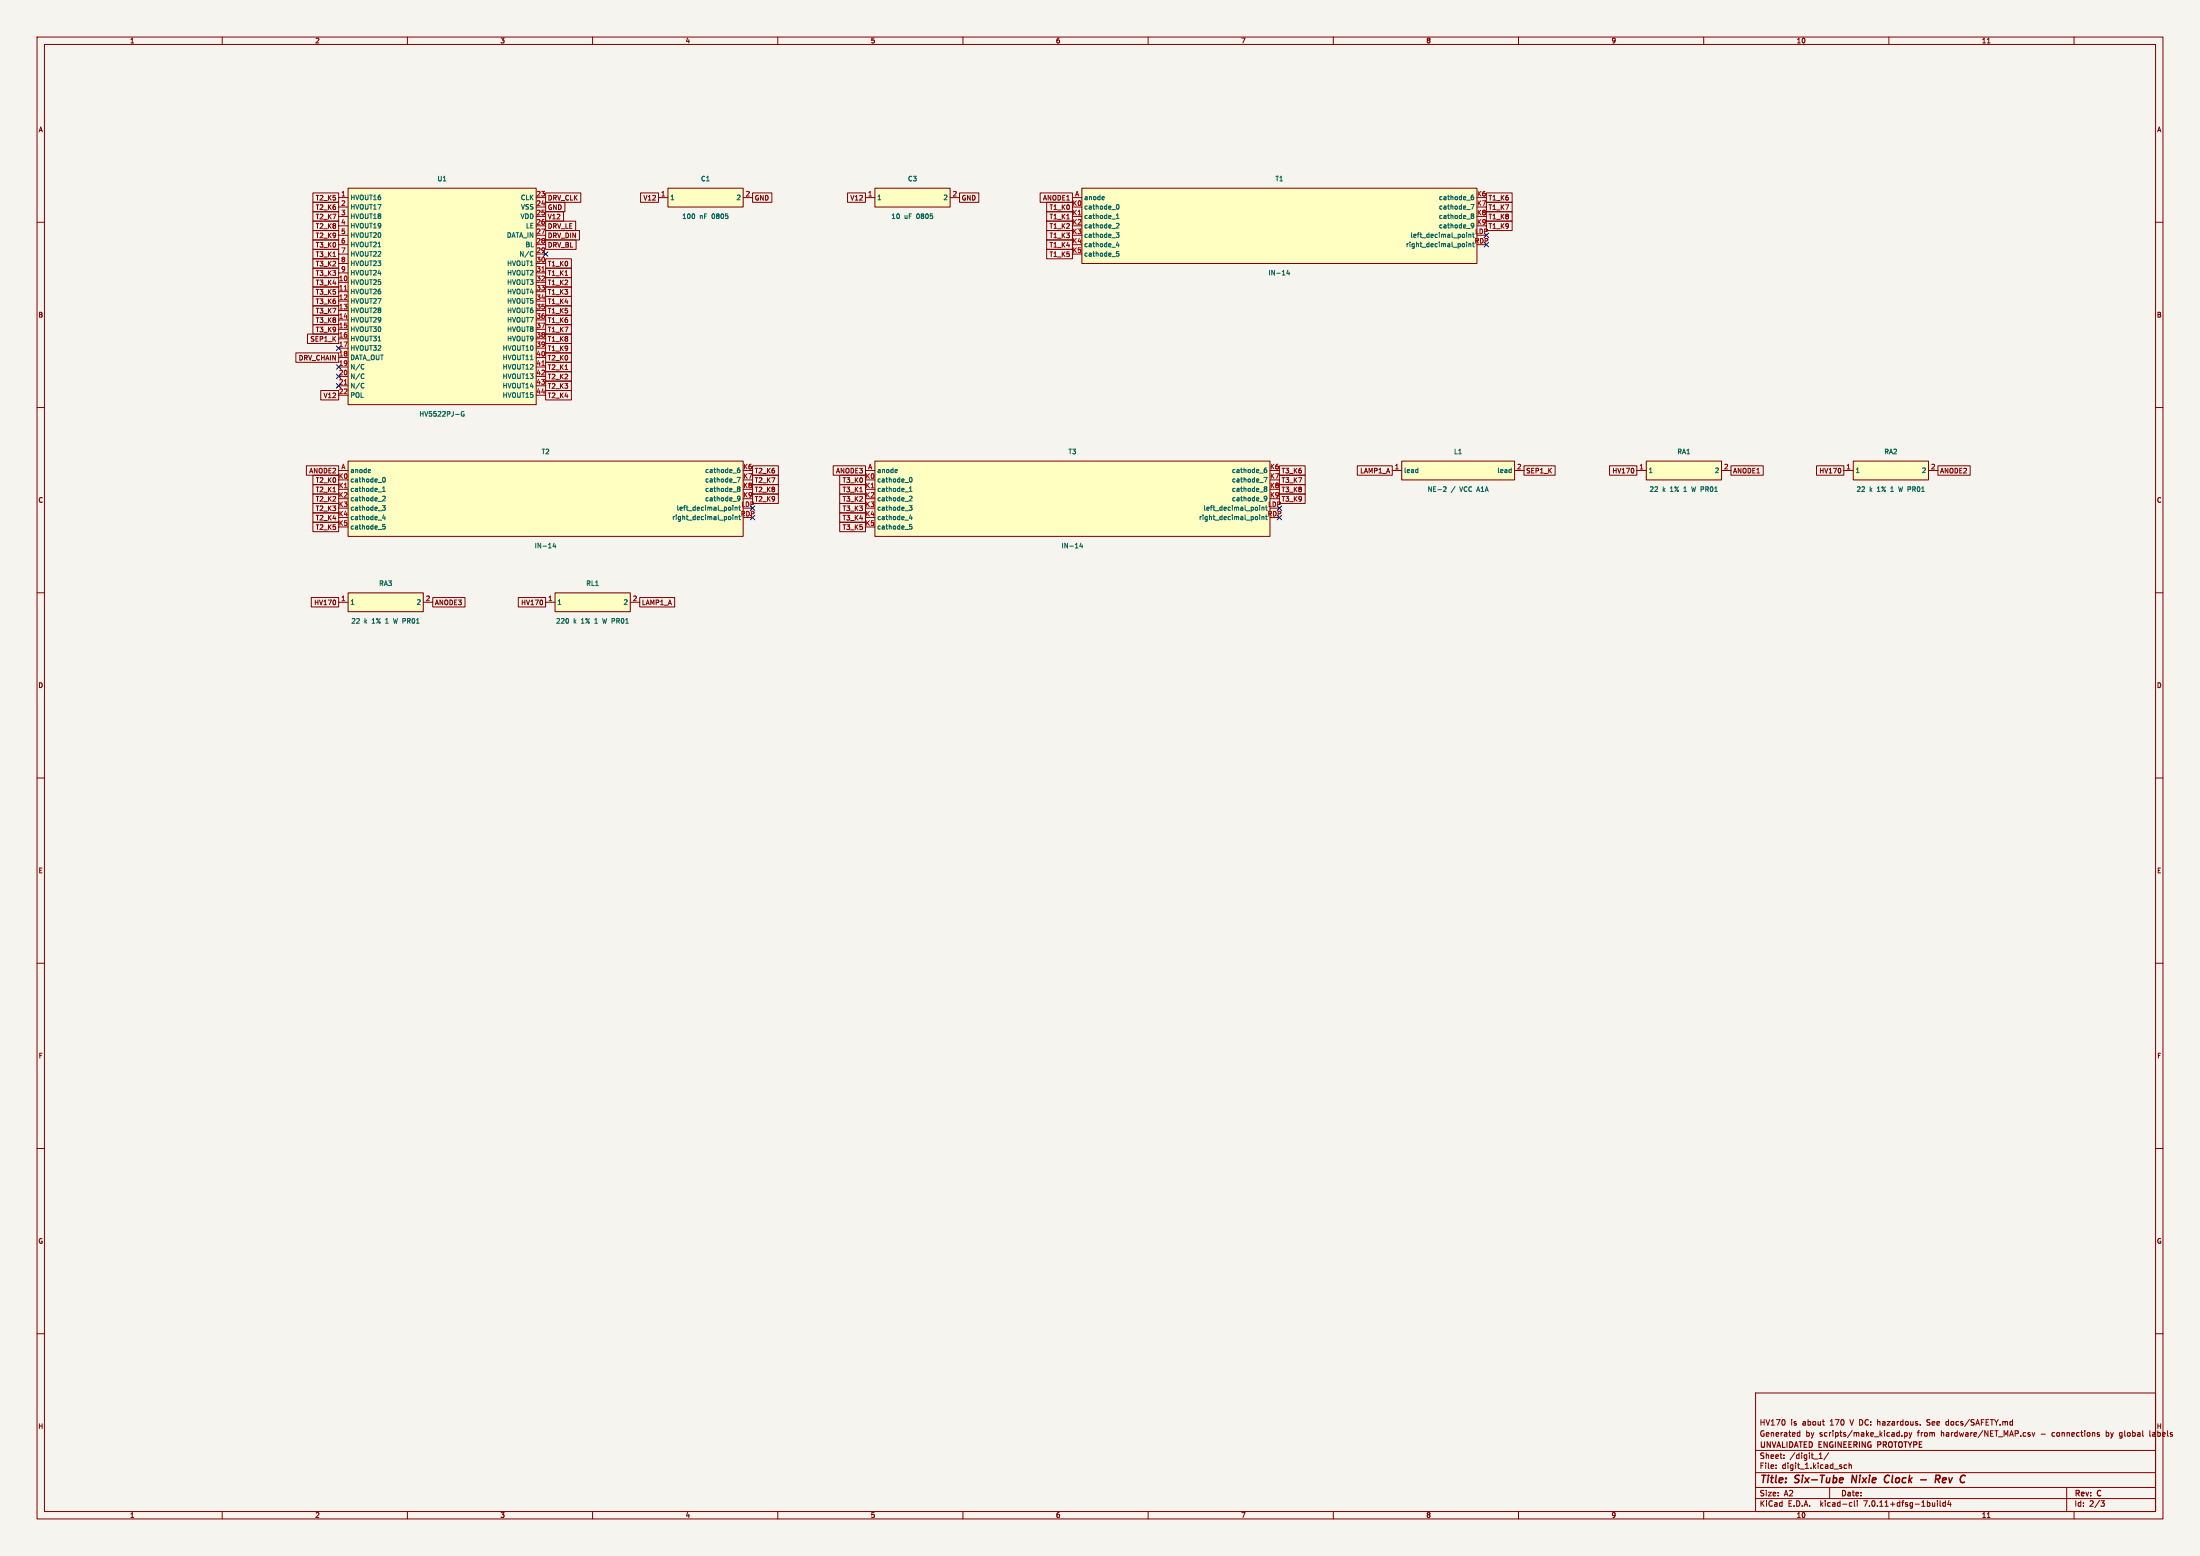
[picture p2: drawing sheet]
<svg xmlns="http://www.w3.org/2000/svg" width="594mm" height="420mm" viewBox="0 0 594 420" stroke-linecap="round" stroke-linejoin="round" font-family="sans-serif">
<path d="M0 0h594v420h-594z" fill="#f5f4ef" stroke="#f5f4ef" stroke-width=".27"/>
<g fill="none" stroke="#840000" stroke-width=".27">
<path d="M10 10h574v400h-574zM12 12h570v396h-570zM60 10v2M110 10v2M160 10v2M210 10v2M260 10v2M310 10v2M360 10v2M410 10v2M460 10v2M510 10v2"/>
<path d="M536.6 11.6h.7M560 10v2M10 60h2M84.5 59.7h6.9v2.5h-6.9zM84.5 52.1h6.9v2.5h-6.9zM84.5 57.2h6.9v2.5h-6.9zM84.5 54.6h6.9v2.6h-6.9zM91.4 53.3h2.6M91.4 58.4h2.6M91.4 55.9h2.6M94 50.8h50.8v58.4h-50.8zM144.8 53.3h2.5"/>
<path d="M144.8 58.4h2.5M144.8 55.9h2.5M147.3 54.6h5.2v2.6h-5.2zM147.3 59.7h8.1v2.5h-8.1zM147.3 57.2h4.9v2.5h-4.9zM147.3 52.1h9.5v2.5h-9.5zM173 52.1h4.8v2.5h-4.8zM177.8 53.3h2.5M180.3 50.8h20.4v5.1h-20.4zM200.7 53.3h2.5M203.2 52.1h5.2v2.5h-5.2zM228.8 52.1h4.9v2.5h-4.9z"/>
<path d="M233.7 53.3h2.5M236.2 50.8h20.3v5.1h-20.3zM256.5 53.3h2.6M259.1 52.1h5.2v2.5h-5.2zM280.8 52.1h8.8v2.5h-8.8zM282.6 57.2h7v2.5h-7zM282.6 59.7h7v2.5h-7zM282.6 54.6h7v2.6h-7zM288 59.1h.7M289.6 53.3h2.5M289.6 58.4h2.5M292.1 50.8h106.7v20.3h-106.7z"/>
<path d="M401.3 59.7h7v2.5h-7zM401.3 57.2h7v2.5h-7zM401.3 54.6h7v2.6h-7zM401.3 52.1h7v2.5h-7zM582 60h2M84.5 62.2h6.9v2.6h-6.9zM84.5 64.8h6.9v2.5h-6.9zM84.5 67.3h6.9v2.6h-6.9zM84.5 74.9h6.9v2.6h-6.9zM84.5 72.4h6.9v2.5h-6.9zM84.5 69.9h6.9v2.5h-6.9zM84.5 77.5h6.9v2.5h-6.9z"/>
<path d="M89.9 69.3h.7M91.4 76.2h2.6M91.4 78.7h2.6M91.4 61h2.6M91.4 63.5h2.6M91.4 66h2.6M91.4 68.6h2.6M91.4 71.1h2.6M91.4 73.7h2.6M144.8 76.2h2.5M144.8 78.7h2.5M144.8 61h2.5"/>
<path d="M144.8 63.5h2.5M144.8 66h2.5M144.8 68.6h2.5M144.8 71.1h2.5M144.8 73.7h2.5M147.3 77.5h7v2.5h-7zM147.3 74.9h7v2.6h-7zM147.3 72.4h7v2.5h-7zM147.3 69.9h7v2.5h-7zM147.3 64.8h8.2v2.5h-8.2zM147.3 62.2h9.2v2.6h-9.2zM152.6 74.3h.7"/>
<path d="M282.6 64.8h7v2.5h-7zM282.6 62.2h7v2.6h-7zM282.6 67.3h7v2.6h-7zM79.9 95.3h11.5v2.5h-11.5zM83 90.2h8.4v2.5h-8.4zM84.5 82.6h6.9v2.5h-6.9zM84.5 80h6.9v2.6h-6.9zM84.5 87.6h6.9v2.6h-6.9zM84.5 85.1h6.9v2.5h-6.9zM91.4 81.3h2.6M91.4 83.8h2.6M91.4 86.4h2.6"/>
<path d="M91.4 88.9h2.6M91.4 91.4h2.6M91.4 94h2.6M91.4 96.5h2.6M91.4 99.1h2.6M144.8 81.3h2.5M144.8 83.8h2.5M144.8 86.4h2.5M144.8 88.9h2.5M144.8 91.4h2.5M144.8 94h2.5M144.8 96.5h2.5"/>
<path d="M144.8 99.1h2.5M147.3 97.8h7v2.5h-7zM147.3 95.3h7v2.5h-7zM147.3 92.7h7v2.6h-7zM147.3 90.2h7v2.5h-7zM147.3 87.6h7v2.6h-7zM147.3 85.1h7v2.5h-7zM147.3 82.6h7v2.5h-7zM147.3 80h7v2.6h-7zM152.6 99.7h.7M10 110h2M86.6 105.4h4.8v2.6h-4.8z"/>
<path d="M91.4 101.6h2.6M91.4 104.1h2.6M91.4 106.7h2.6M144.8 101.6h2.5M144.8 104.1h2.5M144.8 106.7h2.5M147.3 105.4h7v2.6h-7zM147.3 102.9h7v2.5h-7zM147.3 100.3h7v2.6h-7zM582 110h2M82.7 125.7h8.7v2.6h-8.7zM84.5 138.4h6.9v2.6h-6.9z"/>
<path d="M84.5 135.9h6.9v2.5h-6.9zM84.5 133.4h6.9v2.5h-6.9zM84.5 130.8h6.9v2.6h-6.9zM84.5 128.3h6.9v2.5h-6.9zM89.9 132.8h.7M91.4 127h2.6M91.4 132.1h2.6M94 124.5h106.7v20.3h-106.7zM203.2 125.7h7v2.6h-7zM203.2 133.4h7v2.5h-7zM203.2 130.8h7v2.6h-7zM203.2 128.3h7v2.5h-7z"/>
<path d="M225 125.7h8.7v2.6h-8.7zM226.7 138.4h7v2.6h-7zM226.7 128.3h7v2.5h-7zM226.7 135.9h7v2.5h-7zM226.7 133.4h7v2.5h-7zM226.7 130.8h7v2.6h-7zM232.1 132.8h.8M233.7 127h2.5M233.7 132.1h2.5M236.2 124.5h106.7v20.3h-106.7zM345.4 125.7h7v2.6h-7zM345.4 133.4h7v2.5h-7z"/>
<path d="M345.4 130.8h7v2.6h-7zM345.4 128.3h7v2.5h-7zM366.5 125.7h9.4v2.6h-9.4zM375.9 127h2.6M378.5 124.5h30.4v5h-30.4zM408.9 127h2.6M411.5 125.7h8.4v2.6h-8.4zM434.6 125.7h7.4v2.6h-7.4zM442 127h2.5M444.5 124.5h20.3v5h-20.3zM464.8 127h2.6M467.4 125.7h8.7v2.6h-8.7z"/>
<path d="M490.5 125.7h7.3v2.6h-7.3zM497.8 127h2.6M500.4 124.5h20.3v5h-20.3zM520.7 127h2.5M523.2 125.7h8.8v2.6h-8.8zM10 160h2M84.5 141h6.9v2.5h-6.9zM226.7 141h7v2.5h-7zM582 160h2M84.1 161.3h7.3v2.5h-7.3zM91.4 162.6h2.6M94 160h20.3v5.1h-20.3z"/>
<path d="M114.3 162.6h2.5M116.8 161.3h8.8v2.5h-8.8zM139.9 161.3h7.4v2.5h-7.4zM147.3 162.6h2.6M149.9 160h20.3v5.1h-20.3zM170.2 162.6h2.5M172.7 161.3h9.5v2.5h-9.5zM10 210h2M582 210h2M10 260h2M582 260h2M10 310h2"/>
<path d="M582 310h2M10 360h2M474 376h108v32h-108zM582 360h2M474 397.5h108M474 391.5h108M479.5 396.2v.2M479.5 395.4v.2M481.7 393.5v.2M481.7 392.7v.2M485.4 387.6h.6M485.4 386.7h.6"/>
<path d="M486 386.2v1.5M491.2 393.7h.8M491.2 392.6l.4-.4v1.5M492 383.7h.6M492.5 384.7h.1M493.7 392.1l-1.2 1.9M498.6 395.4h-.4l-.3 .3 .1 .6h.6M499.2 395.5l.6-.1 .1 1M499.2 394.9v1.5M512.4 386.7h.4M512.8 387.6l-.4 .1M512.8 386.2v1.5"/>
<path d="M513.5 387.5v.2M514.2 386.7h.5l.3 .3-.2 .6h-.6M514.2 386.7v1.5M515.5 386.7l.3 1M515.8 387.7l-.3 .5M516.2 386.7l-.4 1M518.5 384.5v.2M520.2 384.6l.3 .1M520.4 383.2l-.2 .3 .2 .3M525.7 383.7l-.3 .3v.4l.3 .3M547.7 387.2h.4l.1 .3-.5 .2M547.7 386.7h.4"/>
<path d="M548.7 386.7l.3 1 .4-1M566.3 387.1l.6 .3-.1 .2-.4 .1M566.3 386.7h.5M568.7 386.2v1.5M568.7 387.6l.1 .1M568.8 386.7h-.1M572.3 388.1l.4 .1M572.5 386.7l-.3 .3v.4l.3 .3M580.5 386.2v1.3l.2 .2M60 408v2M110 408v2M160 408v2"/>
<path d="M210 408v2M260 408v2M310 408v2M360 408v2M410 408v2M460 408v2M474 404.5h108M474 401.5h108M494 401.5v3M499.6 405.6h.4M500 406.5l-.4 .1M500.7 405.1v1.3l.2 .2"/>
<path d="M501.5 405.1v.1M501.5 405.6v1M510 408v2M523.1 405.1v.1M523.1 405.6v1M523.8 405.1v1.3l.2 .2M525.2 405.6h-.4l-.3 .3 .2 .6h.5M525.2 405.1v1.5M526.2 405l-.3 1.1h.9M526.6 405.6v1M536.6 409.6h.7M558 401.5v6.5"/>
<path d="M560 408v2M567.2 405.1h1l-.5 .5 .4 .2 .1 .5-.3 .3h-.4"/>
</g>
<path d="M497.4 398.9l.2 .4-.9 .2M500.2 398.2l-.3 2M509.8 398.2a1.07 1.07 0 0 0-1 .8 1.07 1.07 0 0 0 .6 1.2l.4-.1M518.6 399.4h1.5M522.6 399.2l1-.1 .2-.2v-.5l-.3-.2h-.8l-.2 2M523.1 399.2l.5 1M525.2 398.9l-.6 .1-.2 .9 .3 .3h.4M525.5 399.3l-1 .2" fill="none" stroke="#840000" stroke-width=".4"/>
<path d="M507 390h.6M507.6 389.2h-.6v1.5" fill="none" stroke="#840000" stroke-width=".3"/>
<g fill="#ffffc2" stroke="#ffffc2" stroke-width=".27">
<path d="M236.2 50.8h20.3v5.1h-20.3z"/>
<path d="M94 160h20.3v5.1h-20.3z"/>
<path d="M94 124.5h106.7v20.3h-106.7z"/>
<path d="M149.9 160h20.3v5.1h-20.3z"/>
<path d="M292.1 50.8h106.7v20.3h-106.7z"/>
<path d="M236.2 124.5h106.7v20.3h-106.7z"/>
<path d="M378.5 124.5h30.4v5h-30.4z"/>
<path d="M500.4 124.5h20.3v5h-20.3z"/>
<path d="M444.5 124.5h20.3v5h-20.3z"/>
<path d="M180.3 50.8h20.4v5.1h-20.4z"/>
<path d="M94 50.8h50.8v58.4h-50.8z"/>
</g>
<g fill="none" stroke="#006464" stroke-width=".27">
<path d="M298 53.1l.2 .3-.7 .1M298.1 53.9h-.1M300.2 59.1h1M301.4 55.7l.3-.5a.62 .62 0 0 1 .5 .6 .62 .62 0 0 1-.6 .6l-.2-.4M301.4 59h.7M301.4 58.1l.4-.4v1.3M397.1 55.2h.9l-.6 1.3M397.2 53.4l.2-.3 .5 .3-.2 .5-.5-.2M397.4 58.3l-.2 .2 .2 .5 .5-.2-.2-.5M397.4 58.3l-.2-.3 .2-.3 .5 .3-.2 .3M397.4 58.3h.3M397.8 52.6l-.4 .1-.2 .5"/>
<path d="M143.7 67.9l.2 .1M143.9 69l-.2 .2M301.4 62.8h.7l-.4 .5 .4 .1v.6h-.7M301.4 60.4l.5-.1 .2 .3-.7 .9h.7M301.7 65.3l-.3 .9h.8M302 65.8v.8M302.1 67.9h-.6l-.1 .6 .6-.1 .1 .6h-.7M347.7 72.9l-.3 .9h.8M348 73.4v.8M395.4 65.9v.6M396 62.8v.1M396 63.2v.9"/>
<path d="M396 65.3v.2M396 65.8v.8M396.6 63.4l.5-.1v.8M396.6 65.9l.5-.1v.8M396.6 63.2v.9M396.6 65.8v.8M397.6 63.2h.5M397.6 65.8h.5M397.7 61.5h-.4M397.7 62.8v1.1M397.7 65.3v1.1l.4 .2M397.9 60.8l-.2 .3-.4-.1v-.6l.4-.1 .2 .2-.2 .9"/>
<path d="M98 98.4l.3 .1M98.3 99.5l-.3 .1M98 100.9l.3 .1M98 103.4l.3 .2M98.3 102.1l-.3 .1M98.3 104.6l-.3 .1M125.2 111.1a.58 .58 0 0 0-.7 .6 .58 .58 0 0 0 .8 .5v-.4h-.2M99.8 126.7l.2 .3-.6 .2M100 127.5l-.2 .1M102.1 132.8h1M103.2 136.5h.8l-.4 .5 .4 .1v.5l-.7 .1M103.3 129.3l.3-.5a.62 .62 0 0 1 .5 .7 .62 .62 0 0 1-.6 .6l-.2-.5"/>
<path d="M103.3 134.1l.5-.2 .2 .4-.8 .9h.8M103.3 132.7h.7M103.3 131.8l.4-.4v1.3M103.6 138.9l-.3 1h.8M103.9 139.4v.9M197.3 139.6v.6M197.9 136.5v.1M197.9 136.9v.8M197.9 139v.1M197.9 139.4v.9M198.5 136.9v.8M198.5 139.4v.9"/>
<path d="M198.5 137h.5v.7M198.5 139.6l.5-.1v.8M199 128.8h.9l-.6 1.3M199.1 127l.2-.2 .5 .2-.2 .6-.5-.3M199.3 131.9l-.2 .3 .2 .5 .5-.3-.2-.5M199.3 131.9l-.2-.2 .2-.3 .5 .2-.2 .3M199.3 131.9h.3M199.4 136.9h.5M199.4 139.4h.5M199.6 135.1l-.4 .1M199.6 136.5v1.1M199.6 139v1.1l.3 .2"/>
<path d="M199.7 126.3l-.4 .1-.2 .5M199.8 134.5l-.2 .2h-.4l-.1-.6 .5-.2 .2 .3-.2 .9M242.1 126.7l.2 .3-.6 .2M242.2 127.5l-.1 .1M244.3 132.8h1M245.5 136.5h.8l-.5 .5 .4 .1v.5l-.7 .1M245.5 129.3l.3-.5a.62 .62 0 0 1 .5 .7 .62 .62 0 0 1-.6 .6l-.2-.5M245.5 132.7h.8M245.5 134.1l.5-.2 .3 .4-.8 .9h.8M245.5 131.8l.4-.4v1.3M245.8 138.9l-.3 1h.8M246.1 139.4v.9"/>
<path d="M339.5 139.6v.6M340.1 136.5v.1M340.1 136.9v.8M340.1 139v.1M340.1 139.4v.9M340.7 137h.5l.1 .7M340.7 139.6l.5-.1 .1 .8M340.7 136.9v.8M340.7 139.4v.9M341.3 128.8h.8l-.5 1.3M341.3 127l.3-.2 .4 .2-.2 .6-.5-.3M341.4 132.5v.1"/>
<path d="M341.4 132.6h.5M341.6 131.9l-.3-.2 .3-.3 .4 .2-.2 .3M341.6 131.9h.2M341.6 131.9l-.3 .3 .1 .3M341.7 136.9h.5M341.7 139.4h.5M341.8 135.1l-.4 .1M341.8 131.9l.2 .3v.3M341.9 139v1.1l.3 .2M341.9 136.5v1.1M341.9 126.3l-.3 .1-.3 .5M342 132.5l-.1 .1"/>
<path d="M342 134.5l-.2 .2h-.4v-.6l.4-.2 .2 .3-.1 .9M389.8 131.5l.4-.1 .3 .4-.8 .9h.8M104 141.5h-.6l-.1 .7 .6-.1 .1 .6h-.7M149.6 146.6l-.3 .9h.8M149.9 147.1v.8M246.2 141.5h-.6l-.1 .7 .6-.1 .1 .6h-.7M291.9 146.6l-.3 .9h.7M292.2 147.1v.8"/>
</g>
<path d="M93 78.3h.7M146.3 73.2h.7M146.3 98.6h.7M93 103.7h.7" fill="none" stroke="#a90000" stroke-width=".27"/>
<g fill="none" stroke="#000084" stroke-width=".27">
<path d="M146.7 68l1.2 1.2M147.9 68l-1.2 1.2M400.7 62.9l1.2 1.2M400.7 65.4l1.2 1.2M401.9 62.9l-1.2 1.2M401.9 65.4l-1.2 1.2M90.8 93.4l1.2 1.2M90.8 98.5l1.2 1.2M92 93.4l-1.2 1.2M92 98.5l-1.2 1.2M90.8 101l1.2 1.2M90.8 103.5l1.2 1.2"/>
<path d="M92 101l-1.2 1.2M92 103.5l-1.2 1.2M202.6 136.6l1.2 1.2M202.6 139.1l1.2 1.2M203.8 136.6l-1.2 1.2M203.8 139.1l-1.2 1.2M344.8 139.1l1.2 1.2M344.8 136.6l1.2 1.2M346 139.1l-1.2 1.2M346 136.6l-1.2 1.2"/>
</g>
<g font-size="2.8" fill="#840000">
<text x="475" y="400.9">Title:</text>
<text x="484.7" y="400.9">Six-Tube</text>
<text x="500.8" y="400.9">Nixie</text>
<text x="510.5" y="400.9">Clock</text>
<text x="525.8" y="400.9">Rev</text>
</g>
<g font-size="2.1" fill="#840000">
<text x="475" y="388">Generated</text>
<text x="475" y="385">HV170</text>
<text x="483.4" y="385">is</text>
<text x="486.7" y="385">about</text>
<text x="487.5" y="388">by</text>
<text x="491.3" y="388">scripts/make_kicad.py</text>
<text x="494.3" y="385">170</text>
<text x="499.8" y="385">V DC: hazardous.</text>
<text x="517.9" y="388">from</text>
<text x="521" y="385">See</text>
<text x="524.3" y="388">hardware/NET_MAP.csv</text>
<text x="526.3" y="385">docs/SAFETY.md</text>
<text x="551.4" y="388">-</text>
<text x="554.6" y="388">connections</text>
<text x="569.3" y="388">by</text>
<text x="573.1" y="388">global</text>
<text x="581.4" y="388">labels</text>
<text x="475" y="394">Sheet:</text>
<text x="475" y="391.2">UNVALIDATED ENGINEERING</text>
<text x="483.2" y="394">/digit_1/</text>
<text x="507.6" y="391.2">PROTOTYPE</text>
<text x="475" y="396.7">File:</text>
<text x="481.1" y="396.7">digit_1.kicad_sch</text>
<text x="475" y="406.9">KiCad</text>
<text x="475" y="404.1">Size:</text>
<text x="481.7" y="404.1">A2</text>
<text x="482.7" y="406.9">E.D.A.</text>
<text x="491.6" y="406.9">kicad-cli</text>
<text x="497" y="404.1">Date:</text>
<text x="503.5" y="406.9">7.0.11+dfsg-1build4</text>
<text x="560" y="404.3">Rev:</text>
<text x="560" y="406.9">Id:</text>
<text x="564.1" y="406.9">2/3</text>
<text x="566.4" y="404.3">C</text>
</g>
<g font-size="1.8" fill="#840000">
<text x="35" y="11.9">1</text>
<text x="85" y="11.9">2</text>
<text x="135" y="11.9">3</text>
<text x="185" y="11.9">4</text>
<text x="235" y="11.9">5</text>
<text x="285" y="11.9">6</text>
<text x="335" y="11.9">7</text>
<text x="385" y="11.9">8</text>
<text x="435" y="11.9">9</text>
<text x="485" y="11.9">10</text>
<text x="535" y="11.9">11</text>
<text x="10.3" y="35.9">A</text>
<text x="582.3" y="35.9">A</text>
<text x="85.1" y="54.3">T2_K5</text>
<text x="85.1" y="59.4">T2_K7</text>
<text x="85.1" y="56.8">T2_K6</text>
<text x="147.8" y="56.8">GND</text>
<text x="147.8" y="59.4">V12</text>
<text x="147.8" y="54.3">DRV_CLK</text>
<text x="173.6" y="54.3">V12</text>
<text x="203.7" y="54.3">GND</text>
<text x="229.5" y="54.3">V12</text>
<text x="259.6" y="54.3">GND</text>
<text x="281.5" y="54.3">ANODE1</text>
<text x="283.3" y="59.4">T1_K1</text>
<text x="283.3" y="56.8">T1_K0</text>
<text x="401.8" y="59.4">T1_K8</text>
<text x="401.8" y="56.8">T1_K7</text>
<text x="401.8" y="54.3">T1_K6</text>
<text x="85.1" y="64.5">T2_K9</text>
<text x="85.1" y="61.9">T2_K8</text>
<text x="147.8" y="64.5">DRV_DIN</text>
<text x="147.8" y="61.9">DRV_LE</text>
<text x="283.3" y="64.5">T1_K3</text>
<text x="283.3" y="61.9">T1_K2</text>
<text x="401.8" y="61.9">T1_K9</text>
<text x="85.1" y="67">T3_K0</text>
<text x="85.1" y="69.5">T3_K1</text>
<text x="147.8" y="67">DRV_BL</text>
<text x="283.3" y="67">T1_K4</text>
<text x="283.3" y="69.5">T1_K5</text>
<text x="85.1" y="77.2">T3_K4</text>
<text x="85.1" y="74.6">T3_K3</text>
<text x="85.1" y="72.1">T3_K2</text>
<text x="147.8" y="77.2">T1_K2</text>
<text x="147.8" y="74.6">T1_K1</text>
<text x="147.8" y="72.1">T1_K0</text>
<text x="85.1" y="82.2">T3_K6</text>
<text x="85.1" y="79.7">T3_K5</text>
<text x="147.8" y="79.7">T1_K3</text>
<text x="147.8" y="82.2">T1_K4</text>
<text x="10.3" y="85.9">B</text>
<text x="85.1" y="84.8">T3_K7</text>
<text x="85.1" y="89.9">T3_K9</text>
<text x="85.1" y="87.3">T3_K8</text>
<text x="147.8" y="89.9">T1_K7</text>
<text x="147.8" y="87.3">T1_K6</text>
<text x="147.8" y="84.8">T1_K5</text>
<text x="582.3" y="85.9">B</text>
<text x="83.7" y="92.4">SEP1_K</text>
<text x="147.8" y="94.9">T1_K9</text>
<text x="147.8" y="92.4">T1_K8</text>
<text x="80.5" y="97.5">DRV_CHAIN</text>
<text x="147.8" y="100">T2_K1</text>
<text x="147.8" y="97.5">T2_K0</text>
<text x="87.3" y="107.6">V12</text>
<text x="147.8" y="107.6">T2_K4</text>
<text x="147.8" y="105.1">T2_K3</text>
<text x="147.8" y="102.6">T2_K2</text>
<text x="83.4" y="128">ANODE2</text>
<text x="85.1" y="130.5">T2_K0</text>
<text x="203.7" y="128">T2_K6</text>
<text x="203.7" y="130.5">T2_K7</text>
<text x="225.6" y="128">ANODE3</text>
<text x="227.4" y="130.5">T3_K0</text>
<text x="345.9" y="128">T3_K6</text>
<text x="345.9" y="130.5">T3_K7</text>
<text x="367.1" y="128">LAMP1_A</text>
<text x="412" y="128">SEP1_K</text>
<text x="435.2" y="128">HV170</text>
<text x="467.8" y="128">ANODE1</text>
<text x="491.1" y="128">HV170</text>
<text x="523.7" y="128">ANODE2</text>
<text x="10.3" y="135.9">C</text>
<text x="85.1" y="135.6">T2_K2</text>
<text x="85.1" y="133">T2_K1</text>
<text x="203.7" y="135.6">T2_K9</text>
<text x="203.7" y="133">T2_K8</text>
<text x="227.4" y="135.6">T3_K2</text>
<text x="227.4" y="133">T3_K1</text>
<text x="345.9" y="135.6">T3_K9</text>
<text x="345.9" y="133">T3_K8</text>
<text x="582.3" y="135.9">C</text>
<text x="85.1" y="143.2">T2_K5</text>
<text x="85.1" y="140.7">T2_K4</text>
<text x="85.1" y="138.1">T2_K3</text>
<text x="227.4" y="140.7">T3_K4</text>
<text x="227.4" y="143.2">T3_K5</text>
<text x="227.4" y="138.1">T3_K3</text>
<text x="84.7" y="163.5">HV170</text>
<text x="117.3" y="163.5">ANODE3</text>
<text x="140.6" y="163.5">HV170</text>
<text x="173.2" y="163.5">LAMP1_A</text>
<text x="10.3" y="185.9">D</text>
<text x="582.3" y="185.9">D</text>
<text x="10.3" y="235.9">E</text>
<text x="582.3" y="235.9">E</text>
<text x="10.3" y="285.9">F</text>
<text x="582.3" y="285.9">F</text>
<text x="10.3" y="335.9">G</text>
<text x="582.3" y="335.9">G</text>
<text x="10.2" y="385.9">H</text>
<text x="582.2" y="385.9">H</text>
<text x="35" y="409.9">1</text>
<text x="85" y="409.9">2</text>
<text x="135" y="409.9">3</text>
<text x="185" y="409.9">4</text>
<text x="235" y="409.9">5</text>
<text x="285" y="409.9">6</text>
<text x="335" y="409.9">7</text>
<text x="385" y="409.9">8</text>
<text x="435" y="409.9">9</text>
<text x="485" y="409.9">10</text>
<text x="535" y="409.9">11</text>
</g>
<g font-size="1.8" fill="#a90000">
<text x="92" y="53.1">1</text>
<text x="144.7" y="53.1">23</text>
<text x="178.4" y="53.1">1</text>
<text x="201.2" y="53.1">2</text>
<text x="234.2" y="53.1">1</text>
<text x="257.1" y="53.1">2</text>
<text x="290.2" y="53.1">A</text>
<text x="398.7" y="53.1">K6</text>
<text x="92" y="55.6">2</text>
<text x="92" y="58.2">3</text>
<text x="144.7" y="55.6">24</text>
<text x="144.7" y="58.2">25</text>
<text x="289.5" y="55.6">K0</text>
<text x="289.5" y="58.2">K1</text>
<text x="398.7" y="55.6">K7</text>
<text x="398.7" y="58.2">K8</text>
<text x="92" y="60.7">4</text>
<text x="92" y="63.2">5</text>
<text x="92" y="65.8">6</text>
<text x="144.7" y="60.7">26</text>
<text x="144.7" y="63.2">27</text>
<text x="144.7" y="65.8">28</text>
<text x="289.5" y="60.7">K2</text>
<text x="289.5" y="63.2">K3</text>
<text x="289.5" y="65.8">K4</text>
<text x="398" y="65.8">RDP</text>
<text x="398.2" y="63.2">LDP</text>
<text x="398.7" y="60.7">K9</text>
<text x="92" y="68.3">7</text>
<text x="92" y="70.9">8</text>
<text x="144.7" y="68.3">29</text>
<text x="144.7" y="70.9">30</text>
<text x="289.5" y="68.3">K5</text>
<text x="91.4" y="75.9">10</text>
<text x="92" y="73.4">9</text>
<text x="144.7" y="73.4">31</text>
<text x="144.7" y="75.9">32</text>
<text x="91.4" y="78.5">11</text>
<text x="91.4" y="81">12</text>
<text x="91.4" y="83.6">13</text>
<text x="144.7" y="78.5">33</text>
<text x="144.7" y="81">34</text>
<text x="144.7" y="83.6">35</text>
<text x="91.4" y="86.1">14</text>
<text x="91.4" y="88.6">15</text>
<text x="144.7" y="86.1">36</text>
<text x="144.7" y="88.6">37</text>
<text x="91.4" y="91.2">16</text>
<text x="91.4" y="93.7">17</text>
<text x="144.7" y="91.2">38</text>
<text x="144.7" y="93.7">39</text>
<text x="91.4" y="96.3">18</text>
<text x="91.4" y="98.8">19</text>
<text x="91.4" y="101.3">20</text>
<text x="144.7" y="96.3">40</text>
<text x="144.7" y="98.8">41</text>
<text x="144.7" y="101.3">42</text>
<text x="91.4" y="103.9">21</text>
<text x="91.4" y="106.4">22</text>
<text x="144.7" y="103.9">43</text>
<text x="144.7" y="106.4">44</text>
<text x="91.4" y="129.3">K0</text>
<text x="91.4" y="131.8">K1</text>
<text x="92.1" y="126.7">A</text>
<text x="200.6" y="126.7">K6</text>
<text x="200.6" y="129.3">K7</text>
<text x="200.6" y="131.8">K8</text>
<text x="233.6" y="129.3">K0</text>
<text x="233.6" y="131.8">K1</text>
<text x="234.3" y="126.7">A</text>
<text x="342.8" y="126.7">K6</text>
<text x="342.8" y="129.3">K7</text>
<text x="342.8" y="131.8">K8</text>
<text x="376.5" y="126.7">1</text>
<text x="409.5" y="126.7">2</text>
<text x="442.5" y="126.7">1</text>
<text x="465.4" y="126.7">2</text>
<text x="498.4" y="126.7">1</text>
<text x="521.3" y="126.7">2</text>
<text x="91.4" y="134.4">K2</text>
<text x="91.4" y="136.9">K3</text>
<text x="200" y="136.9">LDP</text>
<text x="200.6" y="134.4">K9</text>
<text x="233.6" y="134.4">K2</text>
<text x="233.6" y="136.9">K3</text>
<text x="342.3" y="136.9">LDP</text>
<text x="342.8" y="134.4">K9</text>
<text x="91.4" y="139.4">K4</text>
<text x="91.4" y="142">K5</text>
<text x="199.9" y="139.4">RDP</text>
<text x="233.6" y="139.4">K4</text>
<text x="233.6" y="142">K5</text>
<text x="342.2" y="139.4">RDP</text>
<text x="92" y="162.3">1</text>
<text x="114.9" y="162.3">2</text>
<text x="147.9" y="162.3">1</text>
<text x="170.7" y="162.3">2</text>
</g>
<g font-size="1.8" fill="#006464">
<text x="118" y="49.1">U1</text>
<text x="189.2" y="49.1">C1</text>
<text x="245" y="49.1">C3</text>
<text x="344.2" y="49.1">T1</text>
<text x="94.5" y="54.2">HVOUT16</text>
<text x="94.5" y="56.7">HVOUT17</text>
<text x="94.5" y="59.3">HVOUT18</text>
<text x="140.4" y="59.3">VDD</text>
<text x="140.5" y="54.2">CLK</text>
<text x="140.6" y="56.7">VSS</text>
<text x="180.8" y="54.2">1</text>
<text x="184.1" y="59.3">100</text>
<text x="188.9" y="59.3">nF</text>
<text x="192.3" y="59.3">0805</text>
<text x="198.7" y="54.2">2</text>
<text x="236.7" y="54.2">1</text>
<text x="240.6" y="59.3">10</text>
<text x="244.2" y="59.3">uF</text>
<text x="247.6" y="59.3">0805</text>
<text x="254.6" y="54.2">2</text>
<text x="292.6" y="54.2">anode</text>
<text x="292.6" y="56.7">cathode_0</text>
<text x="292.6" y="59.3">cathode_1</text>
<text x="388.4" y="54.2">cathode_6</text>
<text x="388.4" y="56.7">cathode_7</text>
<text x="388.4" y="59.3">cathode_8</text>
<text x="94.5" y="61.8">HVOUT19</text>
<text x="94.5" y="64.4">HVOUT20</text>
<text x="136.8" y="64.4">DATA_IN</text>
<text x="141.9" y="61.8">LE</text>
<text x="292.6" y="61.8">cathode_2</text>
<text x="292.6" y="64.4">cathode_3</text>
<text x="380.7" y="64.4">left_decimal_point</text>
<text x="388.4" y="61.8">cathode_9</text>
<text x="94.5" y="66.9">HVOUT21</text>
<text x="94.5" y="69.4">HVOUT22</text>
<text x="94.5" y="72">HVOUT23</text>
<text x="136.8" y="72">HVOUT1</text>
<text x="140.1" y="69.4">N/C</text>
<text x="141.8" y="66.9">BL</text>
<text x="292.6" y="66.9">cathode_4</text>
<text x="292.6" y="69.4">cathode_5</text>
<text x="379.5" y="66.9">right_decimal_point</text>
<text x="94.5" y="77.1">HVOUT25</text>
<text x="94.5" y="74.5">HVOUT24</text>
<text x="136.8" y="74.5">HVOUT2</text>
<text x="136.8" y="77.1">HVOUT3</text>
<text x="342.4" y="74.5">IN-14</text>
<text x="94.5" y="79.6">HVOUT26</text>
<text x="94.5" y="82.1">HVOUT27</text>
<text x="136.8" y="79.6">HVOUT4</text>
<text x="136.8" y="82.1">HVOUT5</text>
<text x="94.5" y="84.7">HVOUT28</text>
<text x="94.5" y="87.2">HVOUT29</text>
<text x="94.5" y="89.8">HVOUT30</text>
<text x="136.8" y="84.7">HVOUT6</text>
<text x="136.8" y="87.2">HVOUT7</text>
<text x="136.8" y="89.8">HVOUT8</text>
<text x="94.5" y="92.3">HVOUT31</text>
<text x="94.5" y="94.8">HVOUT32</text>
<text x="135.6" y="94.8">HVOUT10</text>
<text x="136.8" y="92.3">HVOUT9</text>
<text x="94.5" y="97.4">DATA_OUT</text>
<text x="94.5" y="99.9">N/C</text>
<text x="135.6" y="97.4">HVOUT11</text>
<text x="135.6" y="99.9">HVOUT12</text>
<text x="94.5" y="102.5">N/C</text>
<text x="94.5" y="105">N/C</text>
<text x="94.5" y="107.5">POL</text>
<text x="135.6" y="102.5">HVOUT13</text>
<text x="135.6" y="105">HVOUT14</text>
<text x="135.6" y="107.5">HVOUT15</text>
<text x="113.1" y="112.6">HV5522PJ-G</text>
<text x="146.1" y="122.8">T2</text>
<text x="288.4" y="122.8">T3</text>
<text x="392.5" y="122.8">L1</text>
<text x="452.8" y="122.8">RA1</text>
<text x="508.7" y="122.8">RA2</text>
<text x="94.5" y="127.9">anode</text>
<text x="94.5" y="130.4">cathode_0</text>
<text x="190.3" y="127.9">cathode_6</text>
<text x="190.3" y="130.4">cathode_7</text>
<text x="236.7" y="127.9">anode</text>
<text x="236.7" y="130.4">cathode_0</text>
<text x="332.5" y="127.9">cathode_6</text>
<text x="332.5" y="130.4">cathode_7</text>
<text x="379" y="127.9">lead</text>
<text x="404.2" y="127.9">lead</text>
<text x="445" y="127.9">1</text>
<text x="462.9" y="127.9">2</text>
<text x="500.9" y="127.9">1</text>
<text x="518.8" y="127.9">2</text>
<text x="94.5" y="132.9">cathode_1</text>
<text x="94.5" y="135.5">cathode_2</text>
<text x="190.3" y="132.9">cathode_8</text>
<text x="190.3" y="135.5">cathode_9</text>
<text x="236.7" y="132.9">cathode_1</text>
<text x="236.7" y="135.5">cathode_2</text>
<text x="332.5" y="132.9">cathode_8</text>
<text x="332.5" y="135.5">cathode_9</text>
<text x="385.3" y="132.9">NE-2</text>
<text x="391.8" y="132.9">/</text>
<text x="394.3" y="132.9">VCC A1A</text>
<text x="445.3" y="132.9">22</text>
<text x="448.9" y="132.9">k</text>
<text x="451.1" y="132.9">1%</text>
<text x="454.9" y="132.9">1</text>
<text x="457.3" y="132.9">W PR01</text>
<text x="501.2" y="132.9">22</text>
<text x="504.7" y="132.9">k</text>
<text x="506.9" y="132.9">1%</text>
<text x="510.8" y="132.9">1</text>
<text x="513.2" y="132.9">W PR01</text>
<text x="94.5" y="138">cathode_3</text>
<text x="94.5" y="140.6">cathode_4</text>
<text x="94.5" y="143.1">cathode_5</text>
<text x="181.4" y="140.6">right_decimal_point</text>
<text x="182.6" y="138">left_decimal_point</text>
<text x="236.7" y="138">cathode_3</text>
<text x="236.7" y="140.6">cathode_4</text>
<text x="236.7" y="143.1">cathode_5</text>
<text x="323.6" y="140.6">right_decimal_point</text>
<text x="324.8" y="138">left_decimal_point</text>
<text x="144.3" y="148.2">IN-14</text>
<text x="286.5" y="148.2">IN-14</text>
<text x="102.3" y="158.3">RA3</text>
<text x="158.2" y="158.3">RL1</text>
<text x="94.5" y="163.4">1</text>
<text x="112.4" y="163.4">2</text>
<text x="150.4" y="163.4">1</text>
<text x="168.3" y="163.4">2</text>
<text x="94.8" y="168.5">22</text>
<text x="98.3" y="168.5">k</text>
<text x="100.5" y="168.5">1%</text>
<text x="104.4" y="168.5">1</text>
<text x="106.8" y="168.5">W PR01</text>
<text x="150" y="168.5">220</text>
<text x="154.8" y="168.5">k</text>
<text x="157" y="168.5">1%</text>
<text x="160.9" y="168.5">1</text>
<text x="163.2" y="168.5">W PR01</text>
</g>
</svg>
